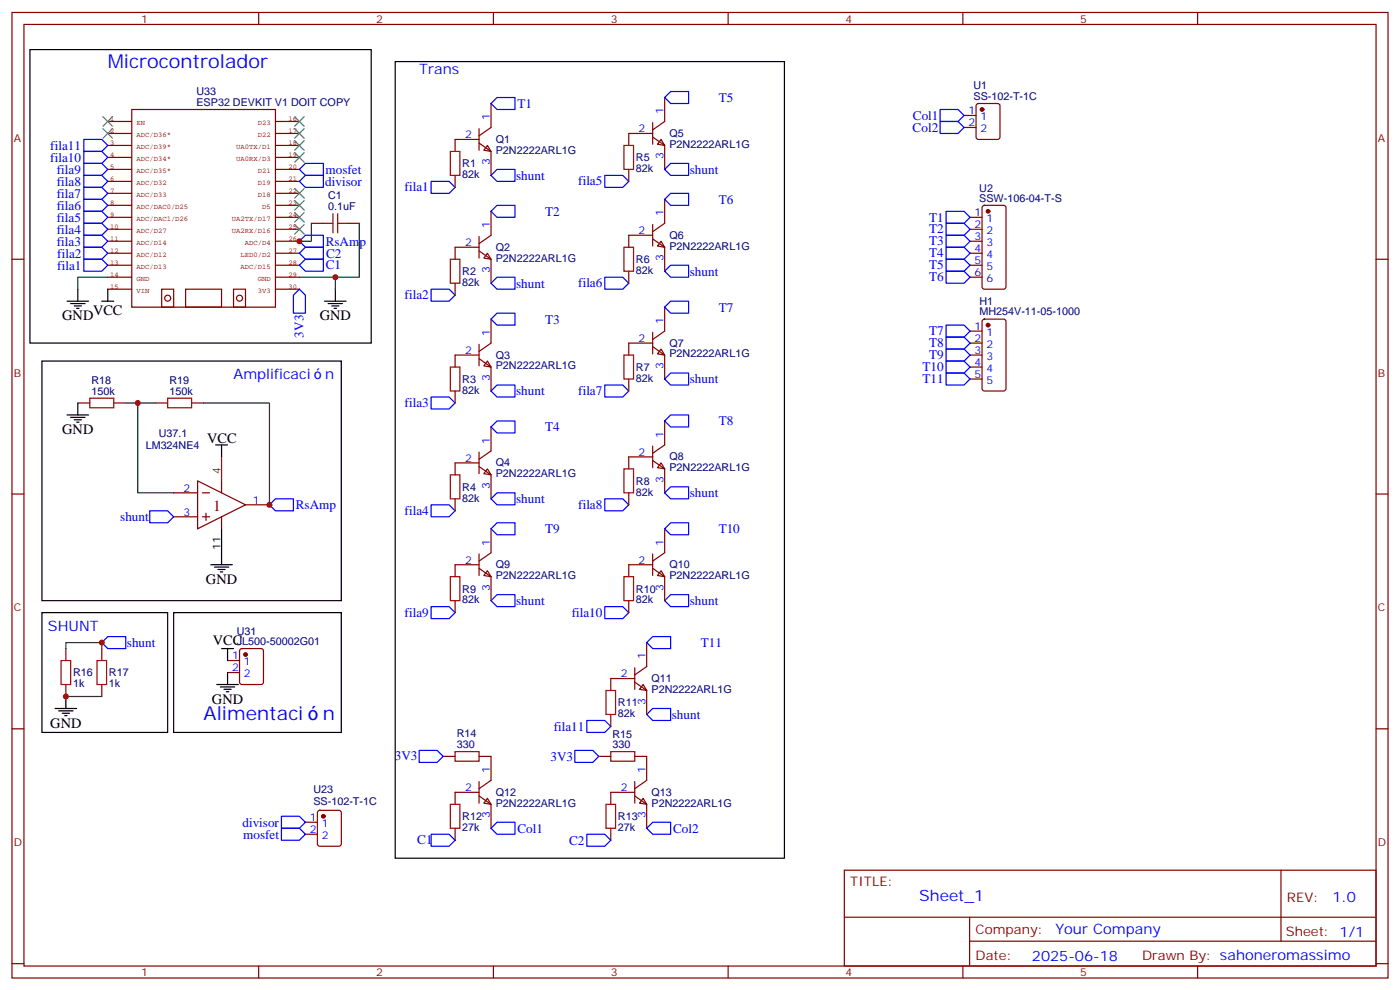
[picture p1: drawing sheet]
<svg xmlns="http://www.w3.org/2000/svg" width="412mm" height="292mm" viewBox="0 0 412 292" stroke-linecap="round" stroke-linejoin="round" font-family="sans-serif">
<g fill="none" stroke="#870000" stroke-width=".35">
<path d="M3.5 3.7h405.4v284.3h-405.4zM7.1 7.2h398.2v277.3h-398.2zM76.2 3.7v3.5M145.3 3.7v3.5M214.5 3.7v3.5M283.6 3.7v3.5M352.8 3.7v3.5M3.5 76.3h3.6M91.7 65.8h3.5M102.3 65.8h3.5M405.3 76.3h3.6M22.9 118.7h3.6"/>
<path d="M33.5 118.7h3.5M45.9 118.7h3.5M56.4 118.7h3.6M3.5 145.5h3.6M51.2 152.2h7M51.2 145.1h7M58.2 141.6l14.1 7.1-14.1 7zM59.6 152.2h2.1M59.6 145.1h2.1M60.7 151.1v2.1M65.3 141.6v3.5M65.3 152.2v3.5"/>
<path d="M72.3 148.7h7.1M405.3 145.5h3.6M67 194.5h3.6M67 198h3.6M70.8 191.2l.5-.2h5.6l.7 .4v9.5l-.5 .6-5.8 .1-.7-.5v-9.4zM3.5 214.6h3.6M405.3 214.6h3.6M130.5 222.7h3.6M141.1 222.7h3.5M248.7 256.3h156.6v28.2h-156.6zM377.3 256.3v20.9M248.7 270.1h156.5"/>
<path d="M285.6 277.2h119.6M285.6 270.1v14.1M3.5 283.8h3.6M76.2 284.5v3.5M145.3 284.5v3.5M214.5 284.5v3.5M283.6 284.5v3.5M352.8 284.5v3.5M405.3 283.8h3.6"/>
</g>
<g fill="none" stroke="#850000" stroke-width=".35">
<path d="M31.7 35.8h7.1M31.7 39.3h7.1M38.8 32.2h42.3v58.3h-42.3zM81.1 35.8h7.1M81.1 39.3h7.1M31.7 42.8h7.1M31.7 46.4h7.1M31.7 49.9h7.1M31.7 53.4h7.1M31.7 56.9h7.1M81.1 42.8h7.1M81.1 46.4h7.1"/>
<path d="M81.1 49.9h7.1M81.1 53.4h7.1M81.1 56.9h7.1M31.7 67.5h7.1M31.7 71h7.1M31.7 74.6h7.1M31.7 78.1h7.1M31.7 60.5h7.1M31.7 64h7.1M81.1 67.5h7.1M81.1 71h7.1M81.1 74.6h7.1"/>
<path d="M81.1 78.1h7.1M81.1 60.5h7.1M81.1 64h7.1M31.7 81.6h7.1M31.7 85.2h7.1M47.6 85.2h3.6v5.3h-3.6zM54.7 85.2h10.6v5.3h-10.6zM68.8 85.2h3.5v5.3h-3.5zM81.1 81.6h7.1M81.1 85.2h7.1"/>
<circle cx="49.4" cy="87.8" r=".88"/>
<circle cx="70.6" cy="87.8" r=".88"/>
</g>
<g fill="none" stroke="#000" stroke-width=".35">
<path d="M8.8 14.6h100.6v86.4h-100.6zM19.8 88.7h6.3M20.8 89.4h4.2M21.9 90.1h2.1M22.6 90.8h.7M22.9 85.2v3.5M95.6 88.7h6.4M96.7 89.4h4.2M97.7 90.1h2.1M98.4 90.8h.7M98.8 85.2v3.5M12.3 106.3h88.2v70.6h-88.2z"/>
<path d="M22.9 118.7v3.5M19.8 122.2h6.3M20.8 122.9h4.2M21.9 123.6h2.1M22.6 124.3h.7M63.5 131h3.5M65.3 131v3.5M65.3 155.7v10.6M62.1 166.3h6.3M63.1 167h4.3M64.2 167.7h2.1M64.9 168.4h.7"/>
<path d="M51.2 180.4h49.3v35.3h-49.3zM67 198v3.6M63.9 201.6h6.3M64.9 202.3h4.2M66 203h2.1M66.7 203.7h.7"/>
</g>
<path d="M31.7 81.6h-8.8v3.6M88.2 81.6h10.6v3.6M37 118.7h8.9M40.6 118.7v26.4h10.6M60 118.7h19.4v30" fill="none" stroke="#008700" stroke-width=".35"/>
<path d="M30.3 37.9l2.9 2.8M30.3 34.4l2.9 2.8M33.2 37.9l-2.9 2.8M33.2 34.4l-2.9 2.8M86.8 37.9l2.8 2.8M89.6 37.9l-2.8 2.8" fill="none" stroke="#3c3" stroke-width=".35"/>
<circle cx="72.3" cy="192.8" r=".53" fill="#870000" stroke="#870000" stroke-width=".35"/>
<path d="M95.2 65.8h2.9M98.1 62.9v5.7M99.5 65.8h2.8M99.5 62.9v5.7M26.5 117.3h7v2.8h-7zM49.4 117.3h7v2.8h-7zM134.1 221.3h7v2.9h-7z" fill="none" stroke="#a10000" stroke-width=".35"/>
<path d="M65.3 134.5v7.1" fill="none" stroke="#f00" stroke-width=".35"/>
<path d="M79.4 148.7l1.7-1.8h5.3v3.5h-5.3z" fill="none" stroke="#00f" stroke-width=".35"/>
<path d="M143.6 42.8l1 1.8-2.1-.4z" fill="#fff" stroke="#870000" stroke-width=".35"/>
<path d="M141.1 37.9v6.3M144.6 30.5v7l-3.5 2.5M134.1 41.1h7M141.1 42.1l3.5 2.5v7" fill="none" stroke="#870000" stroke-width=".35"/>
<path d="M143.6 74.6l1 1.7-2.1-.3z" fill="#fff" stroke="#870000" stroke-width=".35"/>
<path d="M134.1 72.8h7M141.1 73.9l3.5 2.4v7.1M141.1 69.6v6.4M144.6 62.2v7.1l-3.5 2.5" fill="none" stroke="#870000" stroke-width=".35"/>
<path d="M143.6 106.3l1 1.8-2.1-.4z" fill="#fff" stroke="#870000" stroke-width=".35"/>
<path d="M144.6 94v7l-3.5 2.5M134.1 104.6h7M141.1 105.6l3.5 2.5v7M141.1 101.4v6.3" fill="none" stroke="#870000" stroke-width=".35"/>
<path d="M143.6 138.1l1 1.7-2.1-.3z" fill="#fff" stroke="#870000" stroke-width=".35"/>
<path d="M134.1 136.3h7M141.1 137.4l3.5 2.4v7.1M141.1 133.1v6.4M144.6 125.7v7.1l-3.5 2.5" fill="none" stroke="#870000" stroke-width=".35"/>
<path d="M194.7 41.1l1.1 1.7-2.1-.3z" fill="#fff" stroke="#870000" stroke-width=".35"/>
<path d="M185.2 39.3h7.1M192.3 36.1v6.4M195.8 28.7v7.1l-3.5 2.4M192.3 40.4l3.5 2.4v7.1" fill="none" stroke="#870000" stroke-width=".35"/>
<path d="M194.7 71l1.1 1.8-2.1-.3z" fill="#fff" stroke="#870000" stroke-width=".35"/>
<path d="M195.8 58.7v7.1l-3.5 2.4M185.2 69.3h7.1M192.3 70.3l3.5 2.5v7.1M192.3 66.1v6.4" fill="none" stroke="#870000" stroke-width=".35"/>
<path d="M194.7 102.8l1.1 1.8-2.1-.4z" fill="#fff" stroke="#870000" stroke-width=".35"/>
<path d="M192.3 97.9v6.3M195.8 90.5v7l-3.5 2.5M185.2 101h7.1M192.3 102.1l3.5 2.5v7" fill="none" stroke="#870000" stroke-width=".35"/>
<path d="M194.7 136.3l1.1 1.8-2.1-.4z" fill="#fff" stroke="#870000" stroke-width=".35"/>
<g fill="none" stroke="#870000" stroke-width=".35">
<path d="M185.2 39.3v3.5M134.1 41.1v3.5M134.1 51.6v3.6M185.2 49.9v3.5M134.1 72.8v3.5M185.2 69.3v3.5M185.2 79.9v3.5M134.1 83.4v3.5M134.1 104.6v3.5M134.1 115.1v3.6M185.2 101v3.6M185.2 111.6v3.5"/>
<path d="M134.1 136.3v3.5M192.3 135.6l3.5 2.5v7M192.3 131.4v6.3M192.3 134.5h-7.1v3.6M195.8 124v7l-3.5 2.5M134.1 146.9v3.5M185.2 145.1v3.6M134.1 166.3v3.5M134.1 176.9v3.5M19.4 191v3.5M19.4 201.6v3.5M176.4 222.7h3.5"/>
<path d="M187 222.7h3.5"/>
</g>
<g fill="none" stroke="#00f" stroke-width=".35">
<path d="M127 53.4h5.3l1.8 1.8-1.8 1.7h-5.3zM144.6 51.6l1.8-1.7h5.3v3.5h-5.3zM178.2 51.6h5.2l1.8 1.8-1.8 1.8h-5.2zM197.6 48.1h5.2v3.5h-5.2l-1.8-1.7zM195.8 79.9l1.8-1.8h5.2v3.5h-5.2zM127 85.2h5.3l1.8 1.7-1.8 1.8h-5.3zM146.4 81.6h5.3v3.6h-5.3l-1.8-1.8zM178.2 81.6h5.2l1.8 1.8-1.8 1.8h-5.2zM127 116.9h5.3l1.8 1.8-1.8 1.7h-5.3zM144.6 115.1l1.8-1.7h5.3v3.5h-5.3zM178.2 113.4h5.2l1.8 1.7-1.8 1.8h-5.2zM195.8 111.6l1.8-1.7h5.2v3.5h-5.2z"/>
<path d="M44.1 150.4h5.3l1.8 1.8-1.8 1.8h-5.3zM127 148.7h5.3l1.8 1.7-1.8 1.8h-5.3zM144.6 146.9l1.8-1.8h5.3v3.6h-5.3zM178.2 146.9h5.2l1.8 1.8-1.8 1.7h-5.2zM195.8 145.1l1.8-1.7h5.2v3.5h-5.2zM127 178.6h5.3l1.8 1.8-1.8 1.8h-5.3zM144.6 176.9l1.8-1.8h5.3v3.5h-5.3zM30 189.2l1.7-1.7h5.3v3.5h-5.3z"/>
</g>
<path d="M116.4 18.1h114.7v234.6h-114.7zM12.3 180.4h37.1v35.3h-37.1zM16.2 208.6h6.4M17.3 209.3h4.2M18.3 210h2.2M19 210.7h.8M19.4 205.1v3.5" fill="none" stroke="#000" stroke-width=".35"/>
<path d="M86.8 34.4l2.8 2.8M89.6 34.4l-2.8 2.8" fill="none" stroke="#3c3" stroke-width=".35"/>
<path d="M132.6 44.6h2.9v7h-2.9zM183.8 42.8h2.8v7.1h-2.8zM132.6 76.3h2.9v7.1h-2.9zM183.8 72.8h2.8v7.1h-2.8zM132.6 108.1h2.9v7h-2.9zM183.8 104.6h2.8v7h-2.8zM132.6 139.8h2.9v7.1h-2.9zM183.8 138.1h2.8v7h-2.8zM132.6 169.8h2.9v7.1h-2.9zM18 194.5h2.8v7.1h-2.8zM179.9 221.3h7.1v2.9h-7.1z" fill="none" stroke="#a10000" stroke-width=".35"/>
<path d="M143.6 168.1l1 1.7-2.1-.3z" fill="#fff" stroke="#870000" stroke-width=".35"/>
<path d="M144.6 155.7v7.1l-3.5 2.4M134.1 166.3h7M141.1 167.4l3.5 2.4v7.1M141.1 163.1v6.4M185.2 166.3v3.5M185.2 176.9v3.5" fill="none" stroke="#870000" stroke-width=".35"/>
<path d="M178.2 178.6h5.2l1.8 1.8-1.8 1.8h-5.2zM195.8 176.9l1.8-1.8h5.2v3.5h-5.2z" fill="none" stroke="#00f" stroke-width=".35"/>
<path d="M183.8 169.8h2.8v7.1h-2.8z" fill="none" stroke="#a10000" stroke-width=".35"/>
<path d="M194.7 168.1l1.1 1.7-2.1-.3z" fill="#fff" stroke="#870000" stroke-width=".35"/>
<path d="M195.8 155.7v7.1l-3.5 2.4M185.2 166.3h7.1M192.3 167.4l3.5 2.4v7.1M192.3 163.1v6.4M179.9 199.8v3.5M179.9 210.4v3.5" fill="none" stroke="#870000" stroke-width=".35"/>
<path d="M172.9 212.2h5.3l1.7 1.7-1.7 1.8h-5.3zM190.5 210.4l1.8-1.8h5.3v3.6h-5.3z" fill="none" stroke="#00f" stroke-width=".35"/>
<path d="M178.5 203.3h2.8v7.1h-2.8z" fill="none" stroke="#a10000" stroke-width=".35"/>
<path d="M189.4 201.6l1.1 1.7-2.1-.3z" fill="#fff" stroke="#870000" stroke-width=".35"/>
<path d="M30 191v3.5M179.9 199.8h7.1M187 196.6v6.4M190.5 189.2v7.1l-3.5 2.5M30 201.6v3.5M187 200.9l3.5 2.4v7.1M93.7 238.8l.5-.2h5.6l.7 .4v9.5l-.4 .6-5.9 .1-.7-.5v-9.4zM90 242.1h3.5M90 245.7h3.5" fill="none" stroke="#870000" stroke-width=".35"/>
<path d="M30 88.7h3.5M31.7 85.2v3.5M65.3 191h3.5M67 191v3.5" fill="none" stroke="#000" stroke-width=".35"/>
<g fill="none" stroke="#00f" stroke-width=".35">
<path d="M24.7 58.7h5.3l1.7 1.8-1.7 1.7h-5.3zM24.7 55.2h5.3l1.7 1.7-1.7 1.8h-5.3zM24.7 51.6h5.3l1.7 1.8-1.7 1.8h-5.3zM24.7 48.1h5.3l1.7 1.8-1.7 1.7h-5.3zM24.7 44.6h5.3l1.7 1.8-1.7 1.7h-5.3zM24.7 41.1h5.3l1.7 1.7-1.7 1.8h-5.3zM88.2 49.9l1.8-1.8h5.2v3.5h-5.2zM88.2 53.4l1.8-1.8h5.2v3.6h-5.2zM24.7 76.3h5.3l1.7 1.8-1.7 1.8h-5.3zM24.7 72.8h5.3l1.7 1.8-1.7 1.7h-5.3zM24.7 69.3h5.3l1.7 1.7-1.7 1.8h-5.3zM24.7 65.8h5.3l1.7 1.7-1.7 1.8h-5.3z"/>
<path d="M24.7 62.2h5.3l1.7 1.8-1.7 1.8h-5.3zM88.2 78.1l1.8-1.8h5.2v3.6h-5.2zM88.2 74.6l1.8-1.8h5.2v3.5h-5.2zM88.2 71l1.8-1.7h5.2v3.5h-5.2zM82.9 243.9h5.3l1.8 1.8-1.8 1.7h-5.3zM82.9 240.4h5.3l1.8 1.7-1.8 1.8h-5.3z"/>
</g>
<path d="M86.8 41.4l2.8 2.8M86.8 44.9l2.8 2.9M86.8 59.1l2.8 2.8M86.8 55.5l2.8 2.8M89.6 41.4l-2.8 2.8M89.6 44.9l-2.8 2.9M89.6 59.1l-2.8 2.8M89.6 55.5l-2.8 2.8M86.8 66.1l2.8 2.8M86.8 62.6l2.8 2.8M89.6 66.1l-2.8 2.8M89.6 62.6l-2.8 2.8" fill="none" stroke="#3c3" stroke-width=".35"/>
<path d="M91.7 65.8v5.2h-3.5M105.8 65.8v15.8h-7M19.4 191v-1.8h10.6v1.8M19.4 205.1h10.6" fill="none" stroke="#008700" stroke-width=".35"/>
<path d="M28.6 194.5h2.8v7.1h-2.8z" fill="none" stroke="#a10000" stroke-width=".35"/>
<circle cx="95.2" cy="240.4" r=".53" fill="#870000" stroke="#870000" stroke-width=".35"/>
<path d="M143.6 235.1l1 1.8-2.1-.4z" fill="#fff" stroke="#870000" stroke-width=".35"/>
<path d="M134.1 233.3h7M141.1 234.4l3.5 2.5v7M141.1 230.2v6.3M144.6 222.7v7.1l-3.5 2.5" fill="none" stroke="#870000" stroke-width=".35"/>
<path d="M189.4 235.1l1.1 1.8-2.1-.4z" fill="#fff" stroke="#870000" stroke-width=".35"/>
<g fill="none" stroke="#870000" stroke-width=".35">
<path d="M284 34h3.5M284 37.5h3.5M287.7 30.7l.5-.2h5.7l.6 .4 .1 9.5-.5 .6-5.9 .1-.6-.5-.1-9.4zM285.8 64h3.5M285.8 67.5h3.5M285.8 71h3.5M285.8 74.6h3.5M285.8 78.1h3.5M289.5 60.7l.5-.2h5.6l.7 .4v23.6l-.4 .6-5.9 .1-.7-.5v-23.5zM285.8 81.6h3.5M285.8 97.5h3.5M289.5 94.2l.5-.2h5.6l.7 .4v20l-.4 .7h-5.9l-.7-.4v-20z"/>
<path d="M285.8 101h3.5M285.8 104.6h3.5M285.8 108.1h3.5M285.8 111.6h3.5M134.1 233.3v3.6M187 234.4l3.5 2.5v7M187 230.2v6.3M187 233.3h-7.1v3.6M190.5 222.7v7.1l-3.5 2.5M134.1 243.9v3.5M179.9 243.9v3.5"/>
</g>
<path d="M132.6 236.9h2.9v7h-2.9zM178.5 236.9h2.8v7h-2.8z" fill="none" stroke="#a10000" stroke-width=".35"/>
<g fill="none" stroke="#00f" stroke-width=".35">
<path d="M144.6 30.5l1.8-1.8h5.3v3.5h-5.3zM197.6 27h5.2v3.5h-5.2l-1.8-1.8zM276.9 32.2h5.3l1.8 1.8-1.8 1.8h-5.3zM276.9 35.8h5.3l1.8 1.7-1.8 1.8h-5.3zM195.8 58.7l1.8-1.8h5.2v3.6h-5.2zM144.6 62.2l1.8-1.7h5.3v3.5h-5.3zM278.7 62.2h5.3l1.8 1.8-1.8 1.8h-5.3zM278.7 65.8h5.3l1.8 1.7-1.8 1.8h-5.3zM278.7 69.3h5.3l1.8 1.7-1.8 1.8h-5.3zM278.7 72.8h5.3l1.8 1.8-1.8 1.7h-5.3zM278.7 76.3h5.3l1.8 1.8-1.8 1.8h-5.3zM278.7 79.9h5.3l1.8 1.7-1.8 1.8h-5.3z"/>
<path d="M88.2 85.2l1.8 1.7v5.3h-3.6v-5.3zM144.6 94l1.8-1.8h5.3v3.5h-5.3zM195.8 90.5l1.8-1.8h5.2v3.5h-5.2zM278.7 95.7h5.3l1.8 1.8-1.8 1.8h-5.3zM278.7 99.3h5.3l1.8 1.7-1.8 1.8h-5.3zM278.7 102.8h5.3l1.8 1.8-1.8 1.7h-5.3zM278.7 106.3h5.3l1.8 1.8-1.8 1.8h-5.3zM278.7 109.9h5.3l1.8 1.7-1.8 1.8h-5.3zM144.6 125.7l1.8-1.7h5.3v3.5h-5.3zM195.8 124l1.8-1.8h5.2v3.5h-5.2zM144.6 155.7l1.8-1.7h5.3v3.5h-5.3zM195.8 155.7l1.8-1.7h5.2v3.5h-5.2z"/>
<path d="M190.5 189.2l1.8-1.7h5.3v3.5h-5.3zM123.5 221h5.3l1.7 1.7-1.7 1.8h-5.3zM169.3 221h5.3l1.8 1.7-1.8 1.8h-5.3zM127 245.7h5.3l1.8 1.7-1.8 1.8h-5.3zM144.6 243.9l1.8-1.8h5.3v3.6h-5.3zM172.9 245.7h5.3l1.7 1.7-1.7 1.8h-5.3zM190.5 243.9l1.8-1.8h5.3v3.6h-5.3z"/>
</g>
<g fill="#870000" stroke="#870000" stroke-width=".35">
<circle cx="289.3" cy="32.2" r=".53"/>
<circle cx="291" cy="62.2" r=".53"/>
<circle cx="291" cy="95.7" r=".53"/>
</g>
<g fill="#c00">
<circle cx="40.6" cy="118.7" r=".88"/>
<circle cx="79.4" cy="148.7" r=".88"/>
<circle cx="88.2" cy="71" r=".88"/>
<circle cx="98.8" cy="81.6" r=".88"/>
<circle cx="19.4" cy="205.1" r=".88"/>
<circle cx="30" cy="189.2" r=".88"/>
</g>
<g font-size="5.6" fill="#00f">
<text x="31.7" y="19.9">Microcontrolador</text>
<text x="60" y="212.2">Alimentaci</text>
<text x="95.1" y="212.2">n</text>
</g>
<text font-size="4.6" fill="#800" x="62.8" y="150.4">1</text>
<text font-size="4.6" fill="#00f" x="270.8" y="265.3">Sheet_1</text>
<g font-size="4.2" fill="#00f">
<text x="123.5" y="21.7">Trans</text>
<text x="68.8" y="111.6">Amplificaci</text>
<text x="95.7" y="111.6">n</text>
<text x="14.1" y="185.7">SHUNT</text>
<text x="392.5" y="265.5">1.0</text>
<text x="310.9" y="275.1">Your Company</text>
<text x="304" y="282.9">2025-06-18</text>
</g>
<g font-size="4.2">
<text x="18.3" y="94.3">GND</text>
<text x="27.4" y="92.7">VCC</text>
<text x="94.2" y="94.3">GND</text>
<text x="18.3" y="127.8">GND</text>
<text x="61" y="130.3">VCC</text>
<text x="60.7" y="171.9">GND</text>
<text x="62.7" y="189.9">VCC</text>
<text x="62.4" y="207.2">GND</text>
<text x="14.8" y="214.3">GND</text>
</g>
<g font-size="3.9" fill="#00f">
<text x="152.4" y="31.7">T1</text>
<text x="211.7" y="30">T5</text>
<text x="268.9" y="35.2">Col1</text>
<text x="268.8" y="39">Col2</text>
<text x="14.8" y="47.8">fila10</text>
<text x="14.8" y="44.3">fila11</text>
<text x="16.8" y="51.3">fila9</text>
<text x="95.9" y="51.1">mosfet</text>
<text x="152" y="53">shunt</text>
<text x="203.2" y="51.2">shunt</text>
<text x="16.8" y="58.4">fila7</text>
<text x="16.8" y="54.9">fila8</text>
<text x="95.8" y="54.7">divisor</text>
<text x="119.2" y="56.4">fila1</text>
<text x="170.3" y="54.6">fila5</text>
<text x="16.8" y="65.4">fila5</text>
<text x="16.8" y="61.9">fila6</text>
<text x="160.5" y="63.5">T2</text>
<text x="211.7" y="60">T6</text>
<text x="273.7" y="65.2">T1</text>
<text x="16.8" y="69">fila4</text>
<text x="273.7" y="68.7">T2</text>
<text x="16.8" y="72.5">fila3</text>
<text x="16.9" y="75.9">fila2</text>
<text x="96" y="72.4">RsAmp</text>
<text x="96.1" y="76">C2</text>
<text x="273.7" y="72.2">T3</text>
<text x="273.7" y="75.7">T4</text>
<text x="16.9" y="79.5">fila1</text>
<text x="96" y="79.3">C1</text>
<text x="203.2" y="81.2">shunt</text>
<text x="273.7" y="79.3">T5</text>
<text x="273.7" y="82.8">T6</text>
<text x="119.2" y="88.1">fila2</text>
<text x="152" y="84.7">shunt</text>
<text x="170.3" y="84.6">fila6</text>
<text x="160.5" y="95.3">T3</text>
<text x="211.7" y="91.8">T7</text>
<text x="89.4" y="99.4" transform="rotate(-90 89.4 99.4)">3V3</text>
<text x="273.7" y="98.7">T7</text>
<text x="273.7" y="102.2">T8</text>
<text x="273.7" y="105.7">T9</text>
<text x="203.2" y="112.9">shunt</text>
<text x="271.7" y="109.3">T10</text>
<text x="271.7" y="112.8">T11</text>
<text x="119.2" y="119.9">fila3</text>
<text x="152" y="116.5">shunt</text>
<text x="170.3" y="116.4">fila7</text>
<text x="211.7" y="125.3">T8</text>
<text x="160.5" y="127">T4</text>
<text x="152" y="148.2">shunt</text>
<text x="170.3" y="149.9">fila8</text>
<text x="203.2" y="146.4">shunt</text>
<text x="35.4" y="153.4">shunt</text>
<text x="87.1" y="150">RsAmp</text>
<text x="119.2" y="151.6">fila4</text>
<text x="160.5" y="157">T9</text>
<text x="211.7" y="157">T10</text>
<text x="152" y="178.2">shunt</text>
<text x="203.2" y="178.2">shunt</text>
<text x="119.2" y="181.7">fila9</text>
<text x="168.4" y="181.7">fila10</text>
<text x="37.4" y="190.5">shunt</text>
<text x="206.4" y="190.5">T11</text>
<text x="163.1" y="215.2">fila11</text>
<text x="197.9" y="211.7">shunt</text>
<text x="116.3" y="223.9">3V3</text>
<text x="162.1" y="224">3V3</text>
<text x="71.4" y="243.4">divisor</text>
<text x="152.4" y="245.2">Col1</text>
<text x="198.3" y="245.2">Col2</text>
<text x="71.6" y="246.9">mosfet</text>
<text x="122.9" y="248.7">C1</text>
<text x="167.7" y="248.7">C2</text>
</g>
<g font-size="3.9" fill="#800">
<text x="250.5" y="260.8">TITLE:</text>
<text x="379.1" y="265.5">REV:</text>
<text x="287.4" y="275">Company:</text>
<text x="378.7" y="275.7">Sheet: 1/1</text>
<text x="287.4" y="282.7">Date:</text>
<text x="336.4" y="282.8">Drawn By: sahoneromassimo</text>
</g>
<g font-size="3.2" fill="#800">
<text x="41.6" y="6.7">1</text>
<text x="110.8" y="6.7">2</text>
<text x="179.9" y="6.7">3</text>
<text x="249.1" y="6.7">4</text>
<text x="318.2" y="6.7">5</text>
<text x="4.1" y="41.8">A</text>
<text x="405.9" y="41.8">A</text>
<text x="4.1" y="110.9">B</text>
<text x="405.9" y="110.9">B</text>
<text x="4.1" y="180.1">C</text>
<text x="405.9" y="180.1">C</text>
<text x="4.1" y="249.2">D</text>
<text x="405.9" y="249.2">D</text>
<text x="41.6" y="287.5">1</text>
<text x="110.8" y="287.5">2</text>
<text x="179.9" y="287.5">3</text>
<text x="249.1" y="287.5">4</text>
<text x="318.2" y="287.5">5</text>
</g>
<g font-size="3.2" fill="#000080">
<text x="57.9" y="28">U33</text>
<text x="286.8" y="29.4">SS-102-T-1C</text>
<text x="286.8" y="26.2">U1</text>
<text x="57.9" y="31.2">ESP32 DEVKIT V1 DOIT COPY</text>
<text x="197.2" y="40.4">Q5</text>
<text x="146" y="45.3">P2N2222ARL1G</text>
<text x="146" y="42.1">Q1</text>
<text x="187.3" y="47.5">R5</text>
<text x="197.2" y="43.5">P2N2222ARL1G</text>
<text x="136.2" y="52.5">82k</text>
<text x="136.2" y="49.3">R1</text>
<text x="187.3" y="50.7">82k</text>
<text x="96.7" y="58.7">C1</text>
<text x="288.5" y="59.4">SSW-106-04-T-S</text>
<text x="288.5" y="56.4">U2</text>
<text x="96.7" y="61.9">0.1uF</text>
<text x="197.2" y="70.3">Q6</text>
<text x="146" y="77">P2N2222ARL1G</text>
<text x="146" y="73.9">Q2</text>
<text x="187.3" y="77.5">R6</text>
<text x="197.2" y="73.5">P2N2222ARL1G</text>
<text x="136.2" y="81">R2</text>
<text x="187.3" y="80.7">82k</text>
<text x="136.2" y="84.2">82k</text>
<text x="288.5" y="89.7">H1</text>
<text x="288.5" y="92.7">MH254V-11-05-1000</text>
<text x="146" y="105.6">Q3</text>
<text x="197.2" y="105.3">P2N2222ARL1G</text>
<text x="197.2" y="102.1">Q7</text>
<text x="27" y="113">R18</text>
<text x="49.9" y="113">R19</text>
<text x="136.2" y="112.8">R3</text>
<text x="146" y="108.8">P2N2222ARL1G</text>
<text x="187.3" y="112.5">82k</text>
<text x="187.3" y="109.2">R7</text>
<text x="27" y="116.2">150k</text>
<text x="49.9" y="116.2">150k</text>
<text x="136.2" y="116">82k</text>
<text x="46.8" y="128.6">U37.1</text>
<text x="42.9" y="132.2">LM324NE4</text>
<text x="146" y="137.4">Q4</text>
<text x="197.2" y="135.6">Q8</text>
<text x="146" y="140.5">P2N2222ARL1G</text>
<text x="187.3" y="142.7">R8</text>
<text x="197.2" y="138.8">P2N2222ARL1G</text>
<text x="136.2" y="147.7">82k</text>
<text x="136.2" y="144.5">R4</text>
<text x="187.3" y="146">82k</text>
<text x="146" y="167.4">Q9</text>
<text x="197.2" y="167.4">Q10</text>
<text x="146" y="170.5">P2N2222ARL1G</text>
<text x="197.2" y="170.5">P2N2222ARL1G</text>
<text x="136.2" y="177.7">82k</text>
<text x="136.2" y="174.5">R9</text>
<text x="187.3" y="177.7">82k</text>
<text x="187.3" y="174.5">R10</text>
<text x="69.7" y="189.9">JL500-50002G01</text>
<text x="69.7" y="186.9">U31</text>
<text x="21.5" y="202.4">1k</text>
<text x="21.5" y="199.2">R16</text>
<text x="32.1" y="202.4">1k</text>
<text x="32.1" y="199.2">R17</text>
<text x="191.9" y="200.9">Q11</text>
<text x="182" y="208">R11</text>
<text x="191.9" y="204">P2N2222ARL1G</text>
<text x="182" y="211.2">82k</text>
<text x="134.6" y="220.3">330</text>
<text x="134.6" y="217.1">R14</text>
<text x="180.4" y="220.3">330</text>
<text x="180.4" y="217.2">R15</text>
<text x="92.3" y="233.6">U23</text>
<text x="92.3" y="237">SS-102-T-1C</text>
<text x="146" y="237.6">P2N2222ARL1G</text>
<text x="146" y="234.4">Q12</text>
<text x="191.9" y="237.6">P2N2222ARL1G</text>
<text x="191.9" y="234.4">Q13</text>
<text x="136.2" y="244.7">27k</text>
<text x="136.2" y="241.5">R12</text>
<text x="182" y="244.7">27k</text>
<text x="182" y="241.5">R13</text>
</g>
<g font-size="3.2" fill="#00f">
<text x="144.3" y="35.4" transform="rotate(-90 144.3 35.4)">1</text>
<text x="195.4" y="33.7" transform="rotate(-90 195.4 33.7)">1</text>
<text x="285.3" y="33.7">1</text>
<text x="288.8" y="35.4">1</text>
<text x="137" y="40.7">2</text>
<text x="188.1" y="38.9">2</text>
<text x="285.3" y="37.2">2</text>
<text x="288.8" y="38.9">2</text>
<text x="195.4" y="47" transform="rotate(-90 195.4 47)">3</text>
<text x="144.3" y="48.7" transform="rotate(-90 144.3 48.7)">3</text>
<text x="195.4" y="63.6" transform="rotate(-90 195.4 63.6)">1</text>
<text x="287.1" y="63.6">1</text>
<text x="290.6" y="65.4">1</text>
<text x="144.3" y="67.2" transform="rotate(-90 144.3 67.2)">1</text>
<text x="188.1" y="68.9">2</text>
<text x="287.1" y="67.2">2</text>
<text x="287.1" y="70.7">3</text>
<text x="290.6" y="68.9">2</text>
<text x="137" y="72.5">2</text>
<text x="195.4" y="76.9" transform="rotate(-90 195.4 76.9)">3</text>
<text x="287.1" y="74.2">4</text>
<text x="287.1" y="77.8">5</text>
<text x="290.6" y="72.5">3</text>
<text x="290.6" y="76">4</text>
<text x="144.3" y="80.5" transform="rotate(-90 144.3 80.5)">3</text>
<text x="287.1" y="81.3">6</text>
<text x="290.6" y="79.5">5</text>
<text x="290.6" y="83">6</text>
<text x="195.4" y="95.4" transform="rotate(-90 195.4 95.4)">1</text>
<text x="144.3" y="98.9" transform="rotate(-90 144.3 98.9)">1</text>
<text x="188.1" y="100.7">2</text>
<text x="287.1" y="97.2">1</text>
<text x="287.1" y="100.7">2</text>
<text x="290.6" y="98.9">1</text>
<text x="137" y="104.2">2</text>
<text x="287.1" y="104.2">3</text>
<text x="287.1" y="107.7">4</text>
<text x="290.6" y="102.4">2</text>
<text x="290.6" y="106">3</text>
<text x="144.3" y="112.2" transform="rotate(-90 144.3 112.2)">3</text>
<text x="195.4" y="108.7" transform="rotate(-90 195.4 108.7)">3</text>
<text x="287.1" y="111.3">5</text>
<text x="290.6" y="109.5">4</text>
<text x="290.6" y="113">5</text>
<text x="144.3" y="130.7" transform="rotate(-90 144.3 130.7)">1</text>
<text x="195.4" y="128.9" transform="rotate(-90 195.4 128.9)">1</text>
<text x="137" y="136">2</text>
<text x="188.1" y="134.2">2</text>
<text x="144.3" y="144" transform="rotate(-90 144.3 144)">3</text>
<text x="195.4" y="142.2" transform="rotate(-90 195.4 142.2)">3</text>
<text x="54.1" y="144.8">2</text>
<text x="74.4" y="148.3">1</text>
<text x="54.1" y="151.8">3</text>
<text x="144.3" y="160.7" transform="rotate(-90 144.3 160.7)">1</text>
<text x="195.4" y="160.7" transform="rotate(-90 195.4 160.7)">1</text>
<text x="137" y="165.9">2</text>
<text x="188.1" y="165.9">2</text>
<text x="144.3" y="174" transform="rotate(-90 144.3 174)">3</text>
<text x="195.4" y="174" transform="rotate(-90 195.4 174)">3</text>
<text x="68.4" y="194.2">1</text>
<text x="68.4" y="197.7">2</text>
<text x="71.9" y="195.9">1</text>
<text x="190.1" y="194.2" transform="rotate(-90 190.1 194.2)">1</text>
<text x="71.9" y="199.5">2</text>
<text x="182.8" y="199.5">2</text>
<text x="190.1" y="207.5" transform="rotate(-90 190.1 207.5)">3</text>
<text x="144.3" y="227.7" transform="rotate(-90 144.3 227.7)">1</text>
<text x="190.1" y="227.7" transform="rotate(-90 190.1 227.7)">1</text>
<text x="137" y="233">2</text>
<text x="182.8" y="233">2</text>
<text x="91.3" y="241.8">1</text>
<text x="91.3" y="245.3">2</text>
<text x="94.8" y="243.6">1</text>
<text x="144.3" y="241" transform="rotate(-90 144.3 241)">3</text>
<text x="190.1" y="241" transform="rotate(-90 190.1 241)">3</text>
<text x="94.8" y="247.1">2</text>
</g>
<text font-size="3.2" fill="#f00" x="64.9" y="139.5" transform="rotate(-90 64.9 139.5)">4</text>
<text font-size="3.2" x="64.9" y="161.9" transform="rotate(-90 64.9 161.9)">11</text>
<g font-size="2.1" fill="#840000">
<text x="32.5" y="35.7">1</text>
<text x="84.9" y="35.7">16</text>
<text x="32.5" y="39.3">2</text>
<text x="40.2" y="36.8">EN</text>
<text x="40.2" y="40.4">ADC/D36*</text>
<text x="75.9" y="36.8">D23</text>
<text x="75.9" y="40.4">D22</text>
<text x="84.9" y="39.3">17</text>
<text x="32.5" y="42.8">3</text>
<text x="32.5" y="46.3">4</text>
<text x="40.2" y="43.9">ADC/D39*</text>
<text x="40.2" y="47.4">ADC/D34*</text>
<text x="69.6" y="43.9">UA0TX/D1</text>
<text x="69.6" y="47.4">UA0RX/D3</text>
<text x="84.9" y="42.8">18</text>
<text x="84.9" y="46.3">19</text>
<text x="32.5" y="49.8">5</text>
<text x="32.5" y="53.4">6</text>
<text x="40.2" y="50.9">ADC/D35*</text>
<text x="75.9" y="50.9">D21</text>
<text x="84.9" y="49.8">20</text>
<text x="84.9" y="53.4">21</text>
<text x="32.5" y="56.9">7</text>
<text x="40.2" y="54.5">ADC/D32</text>
<text x="40.2" y="58">ADC/D33</text>
<text x="75.9" y="54.5">D19</text>
<text x="75.9" y="58">D18</text>
<text x="84.9" y="56.9">22</text>
<text x="32.5" y="60.4">8</text>
<text x="32.5" y="64">9</text>
<text x="40.2" y="61.5">ADC/DAC0/D25</text>
<text x="40.2" y="65.1">ADC/DAC1/D26</text>
<text x="68.3" y="65.1">UA2TX/D17</text>
<text x="77.2" y="61.5">D5</text>
<text x="84.9" y="60.4">23</text>
<text x="84.9" y="64">24</text>
<text x="32.5" y="67.5">10</text>
<text x="32.5" y="71">11</text>
<text x="40.2" y="68.6">ADC/D27</text>
<text x="68.3" y="68.6">UA2RX/D16</text>
<text x="84.9" y="67.5">25</text>
<text x="84.9" y="71">26</text>
<text x="32.5" y="74.5">12</text>
<text x="40.2" y="72.1">ADC/D14</text>
<text x="40.2" y="75.6">ADC/D12</text>
<text x="70.8" y="75.6">LED0/D2</text>
<text x="72.1" y="72.1">ADC/D4</text>
<text x="84.9" y="74.5">27</text>
<text x="32.5" y="78.1">13</text>
<text x="32.5" y="81.6">14</text>
<text x="40.2" y="79.2">ADC/D13</text>
<text x="40.2" y="82.7">GND</text>
<text x="70.8" y="79.2">ADC/D15</text>
<text x="75.9" y="82.7">GND</text>
<text x="84.9" y="78.1">28</text>
<text x="84.9" y="81.6">29</text>
<text x="32.5" y="85.1">15</text>
<text x="40.2" y="86.2">VIN</text>
<text x="75.9" y="86.2">3V3</text>
<text x="84.9" y="85.1">30</text>
</g>
</svg>
